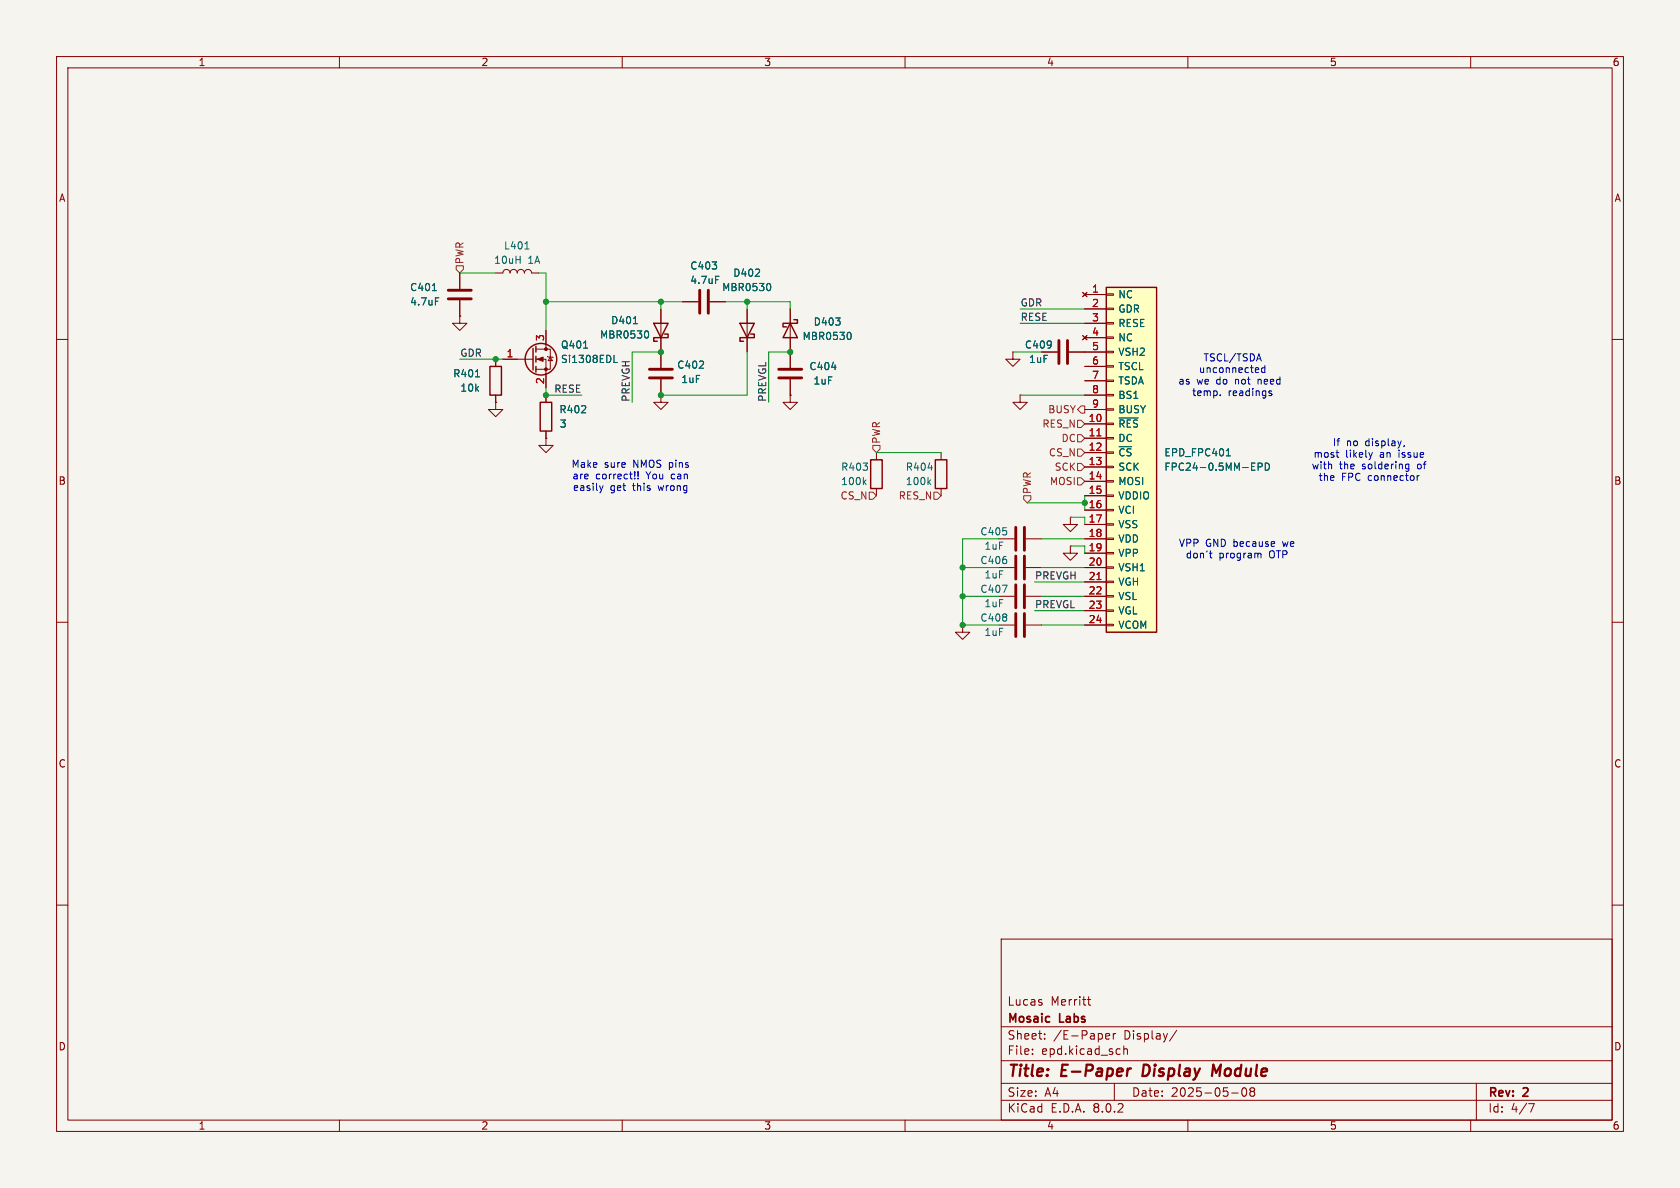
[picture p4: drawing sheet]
<svg xmlns="http://www.w3.org/2000/svg" width="297mm" height="210mm" viewBox="0 0 297 210" stroke-linecap="round" stroke-linejoin="round" font-family="sans-serif">
<path d="M0 0h297v210h-297z" fill="#f5f4ef" stroke="#f5f4ef" stroke-width=".18"/>
<g fill="none" stroke="#840000" stroke-width=".18">
<path d="M10 10h277v190h-277zM12 12h273v186h-273zM60 10v2M110 10v2M160 10v2M210 10v2M260 10v2M10 60h2M81.3 55.9v1.3h-1.3l1.3 1.2 1.2-1.2h-1.2M81.3 55.9h.1M81.3 48.3v2.8M81.3 53.1v2.8"/>
<path d="M87.6 48.3h1.3a.64 .64 0 0 1 .6-.7 .64 .64 0 0 1 .7 .7 .64 .64 0 0 1 .6-.7 .64 .64 0 0 1 .6 .7 .64 .64 0 0 1 .7-.7 .64 .64 0 0 1 .6 .7 .64 .64 0 0 1 .6-.7 .64 .64 0 0 1 .7 .7h1.2M96.5 58.4v3.3M116.8 54.6v7.6M285 60h2M87.6 71.1v1.3h1.3l-1.3 1.3-1.2-1.3h1.2M87.6 71.1h.1M87.6 63.5v1.3M87.6 69.9v1.2M88.9 63.5h5.3M94.7 63.5h1.8v5.1M94.7 61.7h2.6v3.6h-2.6M96.5 77.5v1.2h1.3l-1.3 1.3-1.3-1.3h1.3"/>
<path d="M96.5 77.5h.1M96.5 69.9v1.2M96.5 76.2v1.3M96.8 63l.1 .1h.8l.1 .1M97.3 63.1l.4 .7h-.8zM179.1 62.2v1.3h1.2l-1.2 1.3-1.3-1.3h1.3M179.1 62.2h.1M180.3 69.9v1.2h1.3l-1.3 1.3-1.2-1.3h1.2M180.3 69.9h.1M184.1 62.2h2.8M189 62.2h2.8M166.4 80v1.3"/>
<path d="M166.4 86.4v1.2M189.2 96.5v1.3h1.3l-1.3 1.3-1.2-1.3h1.2M189.2 96.5h.1M189.2 91.4v1.3h1.3l-1.3 1.3-1.2-1.3h1.2M189.2 91.4h.1M10 110h2M285 110h2M10 160h2M285 160h2M177 166h108v32h-108zM184.2 177.3v.3M192.2 176.7h.6"/>
<path d="M192.5 176.2v1.3l.3 .2M60 198v2M110 198v2M160 198v2M177 194.5h108M177 191.5h108M177 187.5h108M177 181.5h108M182.5 186.3v.1M182.5 185.5v.1M184.7 183.6v.1M184.7 182.8v.1"/>
<path d="M195.5 183.2l.7-.1-.1-.3-.4-.1-.2 .2v.7h.6M196.8 182.7v1M197 191.5v3M197.2 182.7l-.2 .1-.2 .2M198.7 184.9v1.5M198.7 185.5l.2-.1 .3 .1 .1 .9M208 182.1l-1.3 2M210 198v2M217.7 193.2h1.2M219.7 192.4l.2-.1a.81 .81 0 0 1 .6 .6 .81 .81 0 0 1-.3 .8l-.2 .1a.81 .81 0 0 1-.3-1.4zM221.2 192.9l-.2-.2 .2-.4 .5 .1 .1 .2-.3 .3M221.2 192.9l-.2 .3v.3l.2 .3 .5-.1 .1-.2-.1-.4-.2-.2"/>
<path d="M221.2 192.9h.3M260 198v2M261 191.5v6.5M270.2 195.1h1l-.6 1.5"/>
</g>
<path d="M199.9 188.9l-.3 .1-.3 .3M202.2 188.2l-.2 2h.4M215.8 188.2l-.8 1.4-.5-1.4-.2 2" fill="none" stroke="#840000" stroke-width=".4"/>
<g fill="none" stroke="#840000" stroke-width=".25">
<path d="M115.6 57.2h2.5l-1.3 2.5zM117.5 59.1h.6v.6h-2.5v.6h.6M86.6 64.8h2v5.1h-2zM94.2 61.6v3.8M94.7 61.2v1M94.7 63v1M94.7 64.8v1M95.5 71.1h2v5.1h-2zM165.4 81.3h2v5.1h-2z"/>
<circle cx="95.6" cy="63.5" r="2.79"/>
</g>
<path d="M76.4 51.4h.8M77 52.6h.6M92.8 44h.7M112 57.2h.7M114.4 58.5a.79 .79 0 0 1 0 1.3M84.1 66.6h.7M103.2 61.5h.7M108.5 64.1h.6M164.1 82.7h.7M164.2 85.2l.3 .5M164.5 84.8l-.4 .5" fill="none" stroke="#006464" stroke-width=".18"/>
<g fill="#840000" stroke="#840000" stroke-width=".18">
<path d="M95 63.5l1-.4v.8z"/>
<circle cx="96.5" cy="65.3" r=".25"/>
<circle cx="96.5" cy="61.7" r=".25"/>
</g>
<path d="M79.2 52.8h4.1M79.2 51.3h4.1M187.2 60.2v4.1M188.7 60.2v4.1" fill="none" stroke="#840000" stroke-width=".51"/>
<path d="M195.6 50.8h8.9v61h-8.9z" fill="#ffffc2"/>
<g fill="none" stroke="#840000" stroke-width=".18">
<path d="M81.3 55.9h.1M81.3 48.3v2.8M81.3 53.1v2.8M96.5 58.4v2.6M116.8 54.6v2.6M116.8 59.7v5.3M120.6 53.3h2.8M125.5 53.3h2.8M132.1 54.6v7.6M139.7 54.6v10.4M191.4 51.7l.8 .8M191.4 59.3l.8 .8"/>
<path d="M191.8 52.1h3.8M191.8 54.6h3.8M191.8 57.2h3.8M191.8 59.7h3.8M192.2 51.7l-.8 .8M192.2 59.3l-.8 .8M195.6 59.6h1.2v.2h-1.2zM195.6 57h1.2v.3h-1.2zM195.6 54.5h1.2v.2h-1.2zM195.6 51.9h1.2v.3h-1.2zM87.6 71.1h.1M87.6 63.5v1.3"/>
<path d="M87.6 69.9v1.2M88.9 63.5h2.5M96.5 77.5h.1M96.5 66v2.6M96.5 69.9v1.2M96.5 76.2v1.3M116.8 69.9v1.2h1.3l-1.3 1.3-1.2-1.3h1.2M116.8 69.9h.1M116.8 67.1v2.8M139.7 69.9v1.2h1.3l-1.3 1.3-1.3-1.3h1.3M139.7 69.9h.1M139.7 67.1v2.8"/>
<path d="M184.1 62.2h2.8M189 62.2h6.6M191.8 74.9h3.8M191.8 77.5h3.8M191.8 64.8h3.8M191.8 67.3h3.8M191.8 69.9h3.8M191.8 72.4h3.8M195.6 79.9h1.2v.2h-1.2zM195.6 77.3h1.2v.3h-1.2zM195.6 74.8h1.2v.3h-1.2zM195.6 72.3h1.2v.2h-1.2z"/>
<path d="M195.6 69.7h1.2v.3h-1.2zM195.6 67.2h1.2v.2h-1.2zM195.6 64.6h1.2v.3h-1.2zM195.6 62.1h1.2v.3h-1.2zM154.9 80v1.3M154.9 86.4v1.2M176.5 95.3h2.8M181.4 95.3h2.7M191.8 80h3.8M191.8 82.6h3.8M191.8 85.1h3.8M191.8 87.6h3.8"/>
<path d="M191.8 90.2h3.8M191.8 92.7h3.8M191.8 95.3h3.8M191.8 97.8h3.8M195.6 97.7h1.2v.2h-1.2zM195.6 95.1h1.2v.3h-1.2zM195.6 92.6h1.2v.2h-1.2zM195.6 90h1.2v.3h-1.2zM195.6 87.5h1.2v.3h-1.2zM195.6 85h1.2v.2h-1.2zM195.6 82.4h1.2v.3h-1.2zM170.2 110.5v1.3h1.2l-1.2 1.2-1.3-1.2h1.3"/>
<path d="M170.2 110.5h.1M176.5 100.3h2.8M176.5 105.4h2.8M176.5 110.5h2.8M181.4 100.3h2.7M181.4 105.4h2.7M181.4 110.5h2.7M191.8 100.3h3.8M191.8 102.9h3.8M191.8 105.4h3.8M191.8 108h3.8M191.8 110.5h3.8"/>
<path d="M195.6 110.4h1.2v.2h-1.2zM195.6 107.8h1.2v.3h-1.2zM195.6 105.3h1.2v.2h-1.2zM195.6 102.7h1.2v.3h-1.2zM195.6 100.2h1.2v.3h-1.2z"/>
</g>
<path d="M130.8 57.2h2.5l-1.2 2.5zM132.7 59.1h.6v.6h-2.5v.6h.6M139.7 57.2l1.3 2.5h-2.6zM140.3 56.5h.7v.7h-2.6v.6h.7M195.6 50.8h8.9v61h-8.9zM153.9 81.3h2.1v5.1h-2.1z" fill="none" stroke="#840000" stroke-width=".25"/>
<g fill="none" stroke="#006464" stroke-width=".18">
<path d="M76.4 51.4h.8M77 52.6h.6M112 57.2h.7M114.4 58.5a.79 .79 0 0 1 0 1.3M126.5 48.8h.6M136 50.1a.79 .79 0 0 1 0 1.3M150.2 58.7a.79 .79 0 0 1 0 1.3M84.1 66.6h.7M103.2 61.5h.7M108.5 64.1h.6M147 64.9h.8M197.8 73.9h3.4"/>
<path d="M217 79.5l.2-.2v1.3M152.8 85.2l.3 .5M153.1 84.8l-.5 .5M216.8 80.6h.7M222.4 82.5h.6l.1-.2v-.3l-.7-.1v1.2M223.7 81.9a.64 .64 0 0 1 .7 .6 .64 .64 0 0 1-.7 .6zM177.2 103.4h.8l-.5 1.3"/>
</g>
<path d="M193.9 77.1h.7M193.9 102.5h.7" fill="none" stroke="#a90000" stroke-width=".18"/>
<g fill="none" stroke="#840000" stroke-width=".51">
<path d="M123.7 51.3v4.1M125.2 51.3v4.1M114.8 65.3h4.1M114.8 66.8h4.1M137.7 65.3h4M137.7 66.8h4M179.6 93.2v4.1M179.6 98.3v4.1M181.1 93.2v4.1M181.1 98.3v4.1M179.6 103.4v4M179.6 108.5v4"/>
<path d="M181.1 103.4v4M181.1 108.5v4"/>
</g>
<path d="M80.6 47h1.3v.6l-.6 .7-.7-.7zM154.3 78.7h1.3v.7l-.7 .6-.6-.6zM190.5 79.4h.6l.7 .6-.7 .6h-.6zM190.5 76.8h.6l.7 .7-.7 .6h-.6zM190.5 74.3h.6l.7 .6-.7 .7h-.6zM191.1 71.8h.7v1.2h-.7l-.6-.6zM153.7 87h.6l.6 .6-.6 .7h-.6zM165.1 87h.6l.7 .6-.7 .7h-.6zM181 87.6h1.2v.7l-.6 .6-.6-.6zM190.5 84.5h.6l.7 .6-.7 .6h-.6zM190.5 81.9h.6l.7 .7-.7 .6h-.6z" fill="none" stroke="#725600" stroke-width=".18"/>
<g fill="none" stroke="#0000c2" stroke-width=".18">
<path d="M215.7 69.8v.1M222.5 65.1v.2l-.6 .1M223.6 64.6v1.3M223.6 65.1l-.3-.1-.3 .3 .1 .5h.5M224.4 69.5l.5 .2-.1 .2h-.4M224.4 69.2h.4M236.2 80h.5M242.6 80l-.3 .8M248.3 78.7l-.2 .3M106 85.9l.3 .8M106.3 86.7l-.1 .3M106.6 85.9l-.3 .8"/>
<path d="M112.1 83.4l.1 .8M112.2 84.5v.2M112.2 83.4v.8M112.3 83.4l-.1 .8M112.7 83.4l.1 .8M112.8 84.5v.2M112.8 83.4v.8M112.9 83.4l-.1 .8M213.8 97.8h.5M214 97.4v1.1l.3 .1M222.4 97.8h.5v.8M236.4 80.8h.3"/>
<path d="M248.6 82.8h.5M248.6 82.1h.5M249.1 82v1.1l-.3 .2-.3-.1M250.5 84.1v.8M250.9 84.1l-.4 .2"/>
</g>
<g fill="none" stroke="#009600" stroke-width=".18">
<path d="M81.3 48.3h6.3M95.2 48.3h1.3v10.1M96.5 53.3h24.1M116.8 53.3v1.3M128.3 53.3h11.4v1.3M132.1 53.3v1.3M180.3 57.2h11.5M180.3 54.6h11.5M81.3 63.5h7.6M96.5 68.6v1.3h6.4M116.8 62.2h-5v8.9M132.1 62.2v7.7h-15.3"/>
<path d="M139.7 62.2h-3.8v8.9M179.1 62.2h5M180.3 69.9h11.5M154.9 80h11.5M176.5 95.3h-6.3v15.2h6.3M181.6 88.9h10.2M184.1 95.3h7.7M189.2 91.4h2.6v1.3M189.2 96.5h2.6v1.3M191.8 87.6v2.6M170.2 105.4h6.3M170.2 100.3h6.3"/>
<path d="M182.9 102.9h8.9M182.9 108h8.9M184.1 105.4h7.7M184.1 100.3h7.7M184.1 110.5h7.7"/>
</g>
<g fill="#009600" stroke="#009600" stroke-width=".18">
<circle cx="139.7" cy="62.2" r=".46"/>
<circle cx="170.2" cy="110.5" r=".46"/>
<circle cx="170.2" cy="105.4" r=".46"/>
<circle cx="170.2" cy="100.3" r=".46"/>
<circle cx="96.5" cy="53.3" r=".46"/>
<circle cx="96.5" cy="69.9" r=".46"/>
<circle cx="87.6" cy="63.5" r=".46"/>
<circle cx="191.8" cy="88.9" r=".46"/>
<circle cx="116.8" cy="69.9" r=".46"/>
<circle cx="116.8" cy="62.2" r=".46"/>
<circle cx="132.1" cy="53.3" r=".46"/>
<circle cx="116.8" cy="53.3" r=".46"/>
</g>
<g font-size="2.8" fill="#840000">
<text x="178" y="190.9">Title:</text>
<text x="187.7" y="190.9">E-Paper</text>
<text x="202.8" y="190.9">Display</text>
<text x="215.9" y="190.9">Module</text>
</g>
<g font-size="2.1" fill="#840000">
<text x="178" y="178">Lucas</text>
<text x="185.7" y="178">Merritt</text>
<text x="178" y="184">Sheet:</text>
<text x="178" y="181.2">Mosaic</text>
<text x="186.2" y="184">/E-Paper</text>
<text x="187.4" y="181.2">Labs</text>
<text x="198.7" y="184">Display/</text>
<text x="178" y="186.7">File:</text>
<text x="184.1" y="186.7">epd.kicad_sch</text>
<text x="178" y="196.9">KiCad</text>
<text x="178" y="194.1">Size:</text>
<text x="184.7" y="194.1">A4</text>
<text x="185.7" y="196.9">E.D.A.</text>
<text x="193.3" y="196.9">8.0.2</text>
<text x="200" y="194.1">Date:</text>
<text x="207" y="194.1">2025-05-08</text>
<text x="263" y="194.3">Rev:</text>
<text x="263" y="196.9">Id:</text>
<text x="267.1" y="196.9">4/7</text>
<text x="269.4" y="194.3">2</text>
</g>
<g font-size="1.8" fill="#840000">
<text x="35" y="11.9">1</text>
<text x="85" y="11.9">2</text>
<text x="135" y="11.9">3</text>
<text x="185" y="11.9">4</text>
<text x="235" y="11.9">5</text>
<text x="285" y="11.9">6</text>
<text x="10.3" y="35.9">A</text>
<text x="285.3" y="35.9">A</text>
<text x="10.3" y="85.9">B</text>
<text x="285.3" y="85.9">B</text>
<text x="10.3" y="135.9">C</text>
<text x="285.3" y="135.9">C</text>
<text x="10.3" y="185.9">D</text>
<text x="285.3" y="185.9">D</text>
<text x="35" y="199.9">1</text>
<text x="85" y="199.9">2</text>
<text x="135" y="199.9">3</text>
<text x="185" y="199.9">4</text>
<text x="235" y="199.9">5</text>
<text x="285" y="199.9">6</text>
</g>
<g font-size="1.8" fill="#725600">
<text x="82.1" y="46.8" transform="rotate(-90 82.1 46.8)">PWR</text>
<text x="184.2" y="75.8">RES_N</text>
<text x="185.2" y="73.3">BUSY</text>
<text x="155.8" y="78.5" transform="rotate(-90 155.8 78.5)">PWR</text>
<text x="185.3" y="80.9">CS_N</text>
<text x="186.4" y="83.4">SCK</text>
<text x="187.6" y="78.3">DC</text>
<text x="148.5" y="88.5">CS_N</text>
<text x="158.8" y="88.5">RES_N</text>
<text x="182.5" y="87.4" transform="rotate(-90 182.5 87.4)">PWR</text>
<text x="185.5" y="86">MOSI</text>
</g>
<g font-size="1.8" fill="#006464">
<text x="87.3" y="46.8">10uH</text>
<text x="89" y="44.3">L401</text>
<text x="93.3" y="46.8">1A</text>
<text x="121.9" y="47.9">C403</text>
<text x="72.4" y="51.7">C401</text>
<text x="121.9" y="50.4">4.7uF</text>
<text x="127.6" y="51.7">MBR0530</text>
<text x="129.5" y="49.1">D402</text>
<text x="197.6" y="52.9">NC</text>
<text x="72.4" y="54.2">4.7uF</text>
<text x="107.9" y="57.5">D401</text>
<text x="143.8" y="57.8">D403</text>
<text x="197.6" y="55.5">GDR</text>
<text x="197.6" y="58">RESE</text>
<text x="99.1" y="61.8">Q401</text>
<text x="99.1" y="64.4">Si1308EDL</text>
<text x="106" y="60">MBR0530</text>
<text x="119.6" y="65.4">C402</text>
<text x="141.8" y="60.3">MBR0530</text>
<text x="143" y="65.6">C404</text>
<text x="181.1" y="61.8">C409</text>
<text x="181.8" y="64.4">1uF</text>
<text x="197.6" y="60.6">NC</text>
<text x="197.6" y="63.1">VSH2</text>
<text x="197.6" y="65.6">TSCL</text>
<text x="80" y="66.9">R401</text>
<text x="81.3" y="69.4">10k</text>
<text x="120.3" y="67.9">1uF</text>
<text x="143.7" y="68.2">1uF</text>
<text x="197.6" y="68.2">TSDA</text>
<text x="197.6" y="70.7">BS1</text>
<text x="98.8" y="73.3">R402</text>
<text x="98.9" y="75.8">3</text>
<text x="197.6" y="75.8">~{RES}</text>
<text x="197.6" y="73.3">BUSY</text>
<text x="148.6" y="83.4">R403</text>
<text x="160" y="83.4">R404</text>
<text x="197.6" y="78.3">DC</text>
<text x="197.6" y="80.9">~{CS}</text>
<text x="197.6" y="83.4">SCK</text>
<text x="205.7" y="80.9">EPD_FPC401</text>
<text x="205.7" y="83.4">FPC24-0.5MM-EPD</text>
<text x="148.6" y="86">100k</text>
<text x="160" y="86">100k</text>
<text x="197.6" y="86">MOSI</text>
<text x="197.6" y="88.5">VDDIO</text>
<text x="173.2" y="94.8">C405</text>
<text x="197.6" y="91">VCI</text>
<text x="197.6" y="93.6">VSS</text>
<text x="173.2" y="99.9">C406</text>
<text x="173.9" y="97.4">1uF</text>
<text x="197.6" y="96.1">VDD</text>
<text x="197.6" y="98.7">VPP</text>
<text x="197.6" y="101.2">VSH1</text>
<text x="173.2" y="105">C407</text>
<text x="173.9" y="102.5">1uF</text>
<text x="173.9" y="107.5">1uF</text>
<text x="197.6" y="103.7">VGH</text>
<text x="197.6" y="106.3">VSL</text>
<text x="173.2" y="110.1">C408</text>
<text x="173.9" y="112.6">1uF</text>
<text x="197.6" y="108.8">VGL</text>
<text x="197.6" y="111.4">VCOM</text>
</g>
<g font-size="1.8" fill="#a90000">
<text x="193" y="51.8">1</text>
<text x="193" y="54.4">2</text>
<text x="193" y="56.9">3</text>
<text x="193" y="59.4">4</text>
<text x="89.5" y="63.2">1</text>
<text x="96.3" y="60.4" transform="rotate(-90 96.3 60.4)">3</text>
<text x="193" y="62">5</text>
<text x="193" y="64.5">6</text>
<text x="96.3" y="68" transform="rotate(-90 96.3 68)">2</text>
<text x="193" y="67.1">7</text>
<text x="193" y="69.6">8</text>
<text x="192.4" y="74.7">10</text>
<text x="192.4" y="77.2">11</text>
<text x="193" y="72.1">9</text>
<text x="192.4" y="79.8">12</text>
<text x="192.4" y="82.3">13</text>
<text x="192.4" y="84.8">14</text>
<text x="192.4" y="87.4">15</text>
<text x="192.4" y="89.9">16</text>
<text x="192.4" y="92.5">17</text>
<text x="192.4" y="95">18</text>
<text x="192.4" y="97.5">19</text>
<text x="192.4" y="100.1">20</text>
<text x="192.4" y="102.6">21</text>
<text x="192.4" y="105.2">22</text>
<text x="192.4" y="107.7">23</text>
<text x="192.4" y="110.2">24</text>
</g>
<g font-size="1.8" fill="#0f0f0f">
<text x="180.3" y="56.8">RESE</text>
<text x="180.3" y="54.3">GDR</text>
<text x="81.3" y="63.2">GDR</text>
<text x="97.9" y="69.5">RESE</text>
<text x="111.4" y="71.1" transform="rotate(-90 111.4 71.1)">PREVGH</text>
<text x="135.5" y="71.1" transform="rotate(-90 135.5 71.1)">PREVGL</text>
<text x="182.9" y="102.5">PREVGH</text>
<text x="182.9" y="107.6">PREVGL</text>
</g>
<g font-size="1.8" fill="#0000c2">
<text x="212.7" y="64.1">TSCL/TSDA</text>
<text x="208.2" y="68.2">as</text>
<text x="210.7" y="70.2">temp.</text>
<text x="211.6" y="68.2">we</text>
<text x="211.8" y="66.1">unconnected</text>
<text x="215.2" y="68.2">do</text>
<text x="217.1" y="70.2">readings</text>
<text x="218.6" y="68.2">not</text>
<text x="222.8" y="68.2">need</text>
<text x="100.9" y="82.9">Make</text>
<text x="106.8" y="82.9">sure</text>
<text x="112.1" y="82.9">NMOS pins</text>
<text x="231.8" y="83.2">with</text>
<text x="232.1" y="81.1">most</text>
<text x="235.5" y="79.1">If</text>
<text x="236.8" y="83.2">the</text>
<text x="237.9" y="81.1">likely</text>
<text x="238" y="79.1">no</text>
<text x="240.9" y="83.2">soldering</text>
<text x="241.5" y="79.1">display,</text>
<text x="244.1" y="81.1">an</text>
<text x="247.5" y="81.1">issue</text>
<text x="250.9" y="83.2">of</text>
<text x="101.1" y="84.9">are</text>
<text x="101.2" y="87">easily</text>
<text x="105.3" y="84.9">correct!!</text>
<text x="107.9" y="87">get</text>
<text x="112" y="87">this</text>
<text x="114.4" y="84.9">You</text>
<text x="116.7" y="87">wrong</text>
<text x="118.9" y="84.9">can</text>
<text x="233" y="85.2">the</text>
<text x="237.1" y="85.2">FPC</text>
<text x="241.9" y="85.2">connector</text>
<text x="208.3" y="96.9">VPP</text>
<text x="209.5" y="98.9">don't</text>
<text x="213.1" y="96.9">GND because</text>
<text x="215.5" y="98.9">program</text>
<text x="224.5" y="98.9">OTP</text>
<text x="227.1" y="96.9">we</text>
</g>
</svg>
